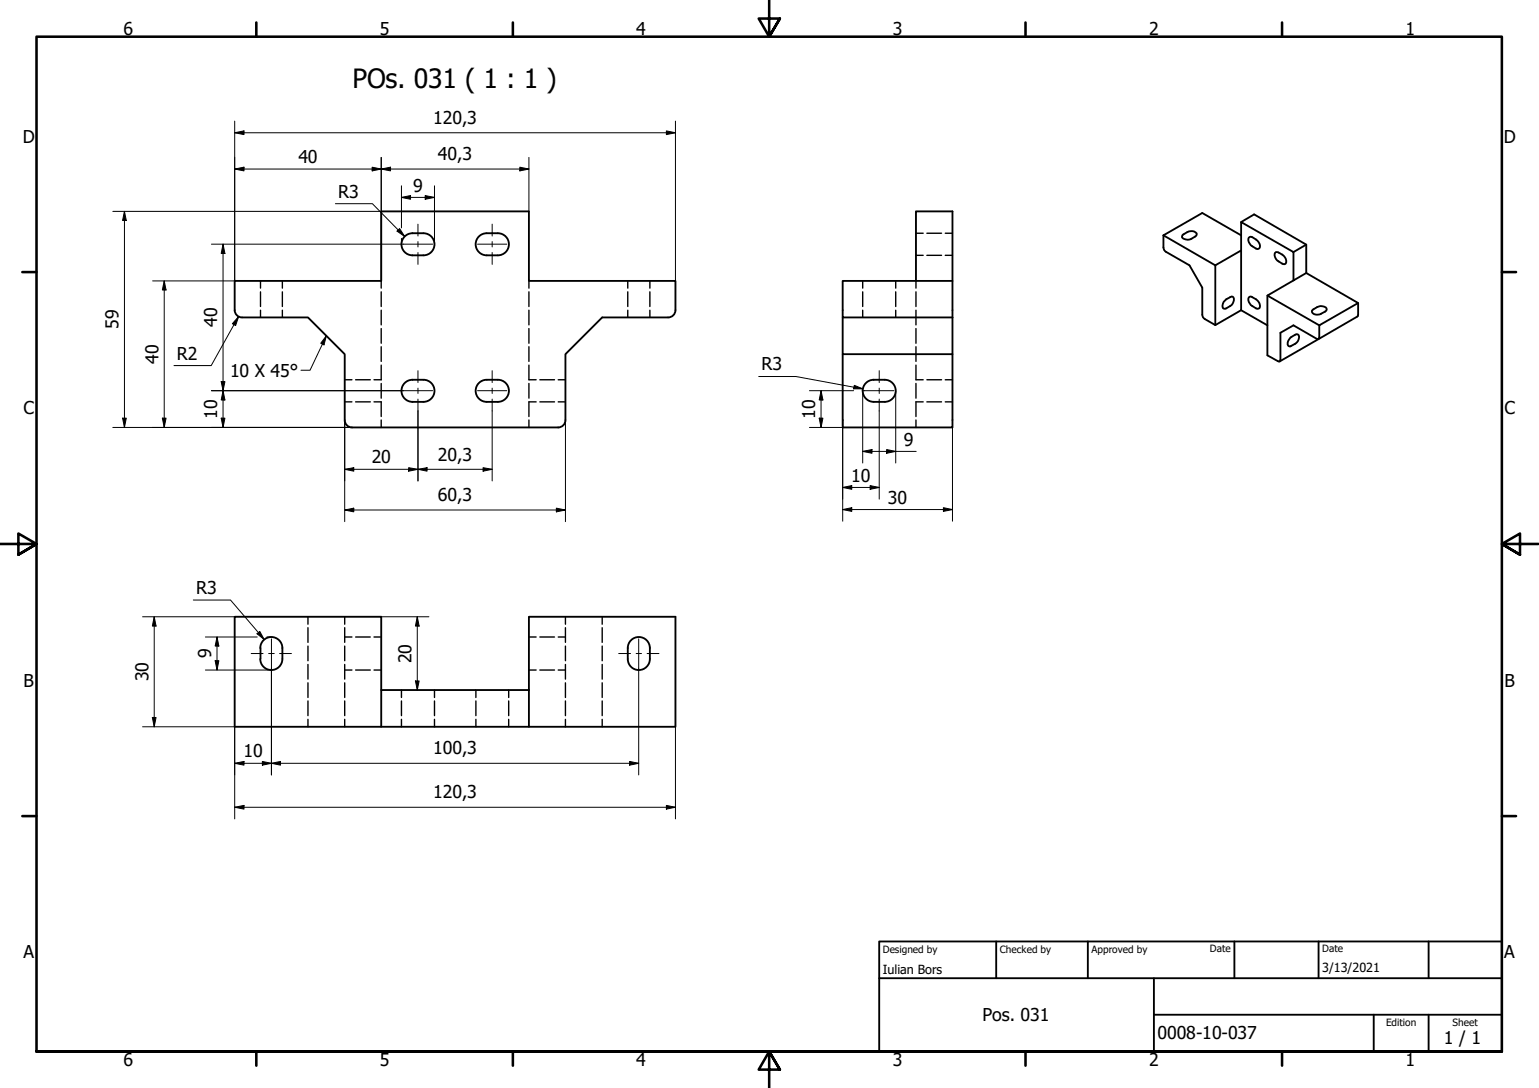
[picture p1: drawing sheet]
<svg xmlns="http://www.w3.org/2000/svg" width="420mm" height="297mm" viewBox="0 0 420 297" stroke-linecap="round" stroke-linejoin="round" font-family="sans-serif">
<!-- layer: Hidden (ISO) -->
<g fill="none" stroke="#000" stroke-width=".38">
<path d="M71.1 76.7v2M71.1 79.7v4M77.1 76.7v2M77.1 79.7v4M104.1 76.7v2M104.1 79.7v4M144.4 76.7v2M144.4 79.7v4M171.4 76.7v2M171.4 79.7v4M177.4 76.7v2M177.4 79.7v4"/>
<path d="M235.5 76.7v2M235.5 79.7v4M244.5 76.7v2M244.5 79.7v4M250.1 76.7v2M250.1 79.7v4M250.1 63.7h1.9M250.1 69.7h1.9M253 63.7h4M253 69.7h4M258.1 63.7h1.9M258.1 69.7h1.9"/>
<path d="M71.1 84.7v2M77.1 84.7v2M104.1 99.7v4h-2M104.1 84.7v4M104.1 89.7v4M104.1 94.7v4M144.4 99.7v4h2M144.4 84.7v4M144.4 89.7v4M144.4 94.7v4M171.4 84.7v2M177.4 84.7v2"/>
<path d="M235.5 84.7v2M244.5 84.7v2M250.1 99.7v4h1.9M250.1 84.7v4M250.1 89.7v4M250.1 94.7v4M94.1 109.7h2M94.1 103.7h2M97.1 109.7h4M97.1 103.7h4M102.1 109.7h2v4M104.1 104.7v4"/>
<path d="M104.1 114.7v2M144.4 104.7v4M144.4 114.7v2M146.4 109.7h-2v4M147.4 109.7h4M147.4 103.7h4M152.4 109.7h2M152.4 103.7h2M250.1 104.7v4M250.1 114.7v2M252 109.7h-1.9v4M253 109.7h4"/>
<path d="M253 103.7h4M258.1 109.7h1.9M258.1 103.7h1.9M84.1 168.4v2M84.1 171.4v4M84.1 176.4v4M94.1 173.9h2M94.1 168.4v2M94.1 171.4v4M94.1 176.4v4M97.1 173.9h4M102.1 173.9h2"/>
<path d="M144.4 173.9h2M147.4 173.9h4M152.4 173.9h2M154.4 168.4v2M154.4 171.4v4M154.4 176.4v4M164.4 168.4v2M164.4 171.4v4M164.4 176.4v4M84.1 181.4v4M84.1 186.4v4M84.1 191.4v4"/>
<path d="M84.1 196.4v2M94.1 182.9h2M94.1 181.4v4M94.1 186.4v4M94.1 191.4v4M94.1 196.4v2M97.1 182.9h4M102.1 182.9h2M109.6 188.4v2M109.6 191.4v4M109.6 196.4v2M118.6 188.4v2"/>
<path d="M118.6 191.4v4M118.6 196.4v2M129.9 188.4v2M129.9 191.4v4M129.9 196.4v2M138.9 188.4v2M138.9 191.4v4M138.9 196.4v2M144.4 182.9h2M147.4 182.9h4M152.4 182.9h2M154.4 181.4v4"/>
<path d="M154.4 186.4v4M154.4 191.4v4M154.4 196.4v2M164.4 181.4v4M164.4 186.4v4M164.4 191.4v4M164.4 196.4v2"/>
</g>
<!-- layer: Visible (ISO) -->
<g fill="none" stroke="#000" stroke-width=".51">
<path d="M115.6 63.7a5.8 5.8 0 0 0-4.9 .6 3 3 0 0 0-.9 3.4 3 3 0 0 0 2.8 2h3M115.6 63.7a3 3 0 0 1 3 3 3 3 0 0 1-3 3M130.5 64.8a3 3 0 0 1 2.4-1.1 5.9 5.9 0 0 1 4.9 .6 3 3 0 0 1 1 3.4 3 3 0 0 1-2.9 2 5.9 5.9 0 0 1-4.9-.7 3 3 0 0 1-.5-4.2zM250.1 76.7v-19h9.9v29M260 76.7h-29.9v10h29.9M317.6 64.2v3.3l.2 .7 .5 .6 6.4 3.6 3.5 6.1v7.4l.5 1 3.1 1.9 7-4.1M317.6 64.2l14.2 8.2M317.6 64.2l10.6-6 10.6 6M322.8 64.2a2.66 2.66 0 0 1 3.9-.5v.4a2.65 2.65 0 0 1-4 .7zM331.8 72.4l7-4v16.3M331.8 72.4v16.4M338.8 60.6l3.6-2.1 14.2 8.3v7.7l14.2 8.2v3.3l-.2 .4-21.2 12.3"/>
<path d="M338.8 68.4v-7.8l14.3 8.2v7.8l3.5-2.1M340.9 64.9l.3-.2a2.92 2.92 0 0 1 2.8 2.7 .69 .69 0 0 1-1.1 .5 2.6 2.6 0 0 1-2-3zM348.1 69l.3-.2a2.72 2.72 0 0 1 2.6 3.1l-.2 .2a2.72 2.72 0 0 1-2.7-3.1zM353.1 76.6l-7.1 4.1 14.2 8.1M356.6 66.8l-3.5 2M64.1 84.7v-8h40v-19h40.3v19h40v8M64.1 84.7a2 2 0 0 0 2 2M66.1 86.7h18l10 10v18M182.4 86.7h-18l-10 10v18M184.4 84.7a2 2 0 0 1-2 2M230.1 86.7v10h29.9M260 86.7v30h-29.9v-20"/>
<path d="M334.1 82.4l.4-.4a3.1 3.1 0 0 1 2-1 1.69 1.69 0 0 1-.6 2.6l-1.4 .7h-.4a1.29 1.29 0 0 1 0-1.9zM338.8 84.7l7.2 4.1M340.9 81.2l.3-.2a2.72 2.72 0 0 1 2.7 3.1l-.3 .2a2.63 2.63 0 0 1-2.7-3.1zM346 80.7v16.3l3.1 1.7h.3l.2-.5v-7.3l3.5-2.1 6.4 3.7 .5 .1 .2-.5v-3.3l10.6-6.1M352.2 92.3a2.51 2.51 0 0 1 2.1-1 1.69 1.69 0 0 1-.7 2.5l-1.4 .8-.3-.1a1.52 1.52 0 0 1 .3-2.2zM358.3 84.7a2.61 2.61 0 0 1 3.8-.5l.1 .3a2.65 2.65 0 0 1-4 .8zM94.1 114.7a2 2 0 0 0 2 2h56.3M115.6 103.7a5.8 5.8 0 0 0-4.9 .6 3 3 0 0 0-.9 3.4 3 3 0 0 0 2.8 2h3M115.6 103.7a3 3 0 0 1 3 3 3 3 0 0 1-3 3M130.5 104.8a3 3 0 0 1 2.4-1.1 5.9 5.9 0 0 1 4.9 .6 3 3 0 0 1 1 3.4 3 3 0 0 1-2.9 2 5.9 5.9 0 0 1-4.9-.6 3 3 0 0 1-.5-4.3zM154.4 114.7a2 2 0 0 1-2 2M238.5 103.7a5.9 5.9 0 0 1 4.9 .6 3 3 0 0 1 1 3.4 3 3 0 0 1-2.9 2h-3"/>
<path d="M238.5 103.7a3 3 0 0 0-3 3 3 3 0 0 0 3 3M71.1 176.9a3 3 0 0 1 3-3 3 3 0 0 1 3 3 5.9 5.9 0 0 1-.7 4.9 3 3 0 0 1-3.3 1 3 3 0 0 1-2-2.9M71.1 176.9v3M172 175a3 3 0 0 1 3.4-.9 3 3 0 0 1 2 2.8 5.9 5.9 0 0 1-.6 4.9 3 3 0 0 1-3.4 1 3 3 0 0 1-2-2.9 5.9 5.9 0 0 1 .6-4.9zM104.1 188.4v-20h-40v30h120.3v-30h-40v20M104.1 198.4v-10h40.3v10"/>
</g>
<!-- layer: Border (ISO) -->
<g fill="none" stroke="#000" stroke-width=".7">
<path d="M70 6.1v3.9M140 6.1v3.9M210 0v10l-2.9-4.9h5.8l-2.9 4.9 2.9-4.9M280 6.1v3.9M350 6.1v3.9M6.1 74.3h3.9M410 74.3h3.9M0 148.5h10l-5-2.8v5.7l5-2.9-5 2.9M420 148.5h-10l5-2.8v5.7l-5-2.9 5 2.9M6.1 222.8h3.9M410 222.8h3.9M10 287.1v-277.1h400v277.1h-400h400"/>
<path d="M70 287.1v3.8M140 287.1v3.8M212.9 292l-2.9-4.9 2.9 4.9h-5.8l2.9-4.9v9.9M280 287.1v3.8M350 287.1v3.8"/>
</g>
<!-- layer: Title (ISO) -->
<path d="M240 257h170v30.1h-170zM272 257v10.1M297 257v10.1M337 257v10.1M360 257v10.1M390 257v10.1M240 267.1h170M315 277h95M315 267.1v20M375 277v10.1M390 277v10.1" fill="none" stroke="#000" stroke-width=".51"/>
<!-- layer: Dimension (ISO) -->
<g fill="none" stroke="#000" stroke-width=".27">
<path d="M64.1 36.2l2.5-.5v1.1zM64.1 33.1v43.6h-22.4M64.1 36.2h120.3M181.9 35.7l2.5 .5-2.5 .6zM184.4 33.1v43.6M30.8 57.7h73.3M34 57.7l.5 2.5h-1zM34 57.7v59M64.1 46.2l2.5-.6v1.1zM64.1 46.2h80.3M91.6 55.6h10.1l8.8 9M101.6 45.6l2.5 .6-2.5 .5z"/>
<path d="M104.1 46.2l2.5-.6v1.1zM104.1 43v33.7M109.6 53.9l2.5-.5v1zM109.6 53.9h9M109.6 50.7v11.5M116.1 53.4l2.5 .5-2.5 .5zM118.6 50.7v16M141.9 45.6l2.5 .6-2.5 .5zM144.4 43v14.7M44.8 76.7l.5 2.5h-1zM44.8 76.7v40M57.7 66.7h52.4"/>
<path d="M60.9 66.7l.5 2.5h-1zM60.9 66.7v50M109.1 62.4l1.4 2.2-2.1-1.5zM109.6 65.1v1.6M65.2 86.4l-.9 2.5-.9-.5zM65.2 86.4l-7.5 13.4h-10.2M30.8 116.7h73.3M33.5 114.2h1l-.5 2.5zM44.3 114.2h1l-.5 2.5zM57.7 106.7h52.4M60.4 114.2h1l-.5 2.5zM60.4 104.2h1l-.5 2.5z"/>
<path d="M60.9 106.7l.5 2.5h-1zM94.1 114.7v27.7M114.1 112.2v19.1M134.4 112.2v19.1M154.4 114.7v27.7M207.1 102.8h10.2l18.3 3.4M221 116.7h9.1M221 106.7h12M223.6 114.2h1.1l-.5 2.5zM224.2 106.7l.5 2.5h-1.1zM224.2 106.7v10M230.1 114.7v27.6"/>
<path d="M233.2 105.2l2.4 1h-2.6zM235.4 106.7h.6M235.5 106.7v19.7M240 112.2v24.1M244.5 106.7v19.7M260 114.7v27.6M94.1 128.1l2.5-.4v.9zM94.1 139.2l2.5-.5v1zM94.1 128.1h40.3M94.1 139.2h60.3M111.6 127.7l2.5 .4-2.5 .5zM114.1 128.1l2.5-.4v.9z"/>
<path d="M131.9 127.7l2.5 .4-2.5 .5zM151.9 138.7l2.5 .5-2.5 .5zM230.1 133.1l2.4-.5v1zM230.1 139.1l2.4-.5v1zM230.1 133.1h9.9M230.1 139.1h29.9M235.5 123.2l2.6-.5v1zM235.5 123.2h14.6M237.6 132.6l2.4 .5-2.4 .5zM242.1 122.7l2.4 .5-2.4 .5zM257.6 138.6l2.4 .5-2.4 .5zM38.9 168.4h25.2"/>
<path d="M42.1 168.4l.5 2.5h-1zM42.1 168.4v30M52.8 163.8h10.1l9.2 10.8M56.1 173.9h14.1M59.2 173.9l.6 2.5h-1.1zM59.2 173.9v9M70.2 173l.7-.6 1.2 2.2zM72.8 173.9h1.3M104.1 168.4h13M113.9 168.4l.5 2.5h-1zM113.9 168.4v20M38.9 198.4h25.2v25.2"/>
<path d="M41.6 195.9h1l-.5 2.5zM56.1 182.9h18M58.7 180.4h1.1l-.6 2.5zM74.1 182.4v29.2M113.4 185.9h1l-.5 2.5zM174.4 182.4v29.2M184.4 198.4v25.2M64.1 208.4l2.5-.5v1zM64.1 208.4h110.3M71.6 207.9l2.5 .5-2.5 .5zM74.1 208.4l2.5-.5v1zM171.9 207.9l2.5 .5-2.5 .5z"/>
<path d="M181.9 219.9l2.5 .5-2.5 .5zM64.1 220.4l2.5-.5v1zM64.1 220.4h120.3"/>
</g>
<g fill="#000">
<path d="M64.1 36.2l2.5-.5v1.1z" fill-rule="evenodd"/>
<path d="M181.9 35.7l2.5 .5-2.5 .6z" fill-rule="evenodd"/>
<path d="M64.1 46.2l2.5-.6v1.1z" fill-rule="evenodd"/>
<path d="M101.6 45.6l2.5 .6-2.5 .5z" fill-rule="evenodd"/>
<path d="M104.1 46.2l2.5-.6v1.1z" fill-rule="evenodd"/>
<path d="M109.6 53.9l2.5-.5v1z" fill-rule="evenodd"/>
<path d="M116.1 53.4l2.5 .5-2.5 .5z" fill-rule="evenodd"/>
<path d="M141.9 45.6l2.5 .6-2.5 .5z" fill-rule="evenodd"/>
<path d="M34 57.7l.5 2.5h-1z" fill-rule="evenodd"/>
<path d="M44.8 76.7l.5 2.5h-1z" fill-rule="evenodd"/>
<path d="M60.9 66.7l.5 2.5h-1z" fill-rule="evenodd"/>
<path d="M109.1 62.4l1.4 2.2-2.1-1.5z" fill-rule="evenodd"/>
<path d="M65.2 86.4l-.9 2.5-.9-.5z" fill-rule="evenodd"/>
<path d="M33.5 114.2h1l-.5 2.5z" fill-rule="evenodd"/>
<path d="M44.3 114.2h1l-.5 2.5z" fill-rule="evenodd"/>
<path d="M60.4 114.2h1l-.5 2.5z" fill-rule="evenodd"/>
<path d="M60.4 104.2h1l-.5 2.5z" fill-rule="evenodd"/>
<path d="M60.9 106.7l.5 2.5h-1z" fill-rule="evenodd"/>
<path d="M223.6 114.2h1.1l-.5 2.5z" fill-rule="evenodd"/>
<path d="M224.2 106.7l.5 2.5h-1.1z" fill-rule="evenodd"/>
<path d="M233.2 105.2l2.4 1h-2.6z" fill-rule="evenodd"/>
<path d="M94.1 128.1l2.5-.4v.9z" fill-rule="evenodd"/>
<path d="M94.1 139.2l2.5-.5v1z" fill-rule="evenodd"/>
<path d="M111.6 127.7l2.5 .4-2.5 .5z" fill-rule="evenodd"/>
<path d="M114.1 128.1l2.5-.4v.9z" fill-rule="evenodd"/>
<path d="M131.9 127.7l2.5 .4-2.5 .5z" fill-rule="evenodd"/>
<path d="M151.9 138.7l2.5 .5-2.5 .5z" fill-rule="evenodd"/>
<path d="M230.1 133.1l2.4-.5v1z" fill-rule="evenodd"/>
<path d="M230.1 139.1l2.4-.5v1z" fill-rule="evenodd"/>
<path d="M237.6 132.6l2.4 .5-2.4 .5z" fill-rule="evenodd"/>
<path d="M235.5 123.2l2.6-.5v1z" fill-rule="evenodd"/>
<path d="M242.1 122.7l2.4 .5-2.4 .5z" fill-rule="evenodd"/>
<path d="M257.6 138.6l2.4 .5-2.4 .5z" fill-rule="evenodd"/>
<path d="M42.1 168.4l.5 2.5h-1z" fill-rule="evenodd"/>
<path d="M59.2 173.9l.6 2.5h-1.1z" fill-rule="evenodd"/>
<path d="M70.2 173l.7-.6 1.2 2.2z" fill-rule="evenodd"/>
<path d="M113.9 168.4l.5 2.5h-1z" fill-rule="evenodd"/>
<path d="M41.6 195.9h1l-.5 2.5z" fill-rule="evenodd"/>
<path d="M58.7 180.4h1.1l-.6 2.5z" fill-rule="evenodd"/>
<path d="M113.4 185.9h1l-.5 2.5z" fill-rule="evenodd"/>
<path d="M64.1 220.4l2.5-.5v1z" fill-rule="evenodd"/>
<path d="M64.1 208.4l2.5-.5v1z" fill-rule="evenodd"/>
<path d="M71.6 207.9l2.5 .5-2.5 .5z" fill-rule="evenodd"/>
<path d="M74.1 208.4l2.5-.5v1z" fill-rule="evenodd"/>
<path d="M171.9 207.9l2.5 .5-2.5 .5z" fill-rule="evenodd"/>
<path d="M181.9 219.9l2.5 .5-2.5 .5z" fill-rule="evenodd"/>
</g>
<!-- layer: Centerline (ISO) -->
<g fill="none" stroke="#000" stroke-width=".27">
<path d="M110.1 66.7h8M114.1 61.2v3.2M114.1 66v1.4M114.1 68.9v3.3M130.4 66.7h8M134.4 61.2v3.2M134.4 66v1.4M134.4 68.9v3.3M110.1 106.7h8M114.1 101.2v3.2M114.1 106v1.4M114.1 109v3.2"/>
<path d="M130.4 106.7h8M134.4 101.2v3.2M134.4 106v1.4M134.4 109v3.2M236 106.7h8M240 101.2v3.2M240 106v1.4M240 109v3.2M68.6 178.4h3.2M73.3 178.4h1.6M74.1 174.4v8M76.3 178.4h3.3"/>
<path d="M168.9 178.4h3.2M173.7 178.4h1.4M174.4 174.4v8M176.7 178.4h3.2"/>
</g>
<!-- layer: Symbol (ISO) -->
<path d="M89.1 91.7l-.6 2.5-.9-.5zM89.1 91.7l-4.5 9.4h-2.4" fill="none" stroke="#000" stroke-width=".27"/>
<path d="M89.1 91.7l-.6 2.5-.9-.5z" fill-rule="evenodd" fill="#000"/>
<text font-size="7.2" x="96.3" y="24">POs. 031 ( 1 : 1 )</text>
<g font-size="4.8">
<text x="33.7" y="9.6">6</text>
<text x="103.7" y="9.6">5</text>
<text x="173.7" y="9.6">4</text>
<text x="243.7" y="9.6">3</text>
<text x="313.7" y="9.6">2</text>
<text x="383.7" y="9.6">1</text>
<text x="118.2" y="33.8">120,3</text>
<text x="6.2" y="38.9">D</text>
<text x="410.5" y="38.9">D</text>
<text x="81.5" y="44.5">40</text>
<text x="119.6" y="43.7">40,3</text>
<text x="112.8" y="52.3">9</text>
<text x="92.3" y="54">R3</text>
<text x="32.4" y="89.8" transform="rotate(-90 32.4 89.8)">59</text>
<text x="59.3" y="89.3" transform="rotate(-90 59.3 89.3)">40</text>
<text x="43.2" y="99.3" transform="rotate(-90 43.2 99.3)">40</text>
<text x="48.3" y="98.3">R2</text>
<text x="207.9" y="101.1">R3</text>
<text x="62.8" y="102.8">10 X 45°</text>
<text x="6.4" y="113.1">C</text>
<text x="410.7" y="113.1">C</text>
<text x="59.3" y="114.3" transform="rotate(-90 59.3 114.3)">10</text>
<text x="222.6" y="114.3" transform="rotate(-90 222.6 114.3)">10</text>
<text x="119.6" y="125.8">20,3</text>
<text x="246.8" y="121.7">9</text>
<text x="101.5" y="126.5">20</text>
<text x="232.4" y="131.5">10</text>
<text x="119.6" y="136.8">60,3</text>
<text x="242.4" y="137.5">30</text>
<text x="53.5" y="162.2">R3</text>
<text x="57.7" y="179.7" transform="rotate(-90 57.7 179.7)">9</text>
<text x="112.3" y="181" transform="rotate(-90 112.3 181)">20</text>
<text x="6.4" y="187.4">B</text>
<text x="40.5" y="186" transform="rotate(-90 40.5 186)">30</text>
<text x="410.7" y="187.4">B</text>
<text x="66.5" y="206.8">10</text>
<text x="118.2" y="206">100,3</text>
<text x="118.2" y="218">120,3</text>
<text x="6.4" y="261.7">A</text>
<text x="410.7" y="261.7">A</text>
<text x="268.2" y="278.8">Pos. 031</text>
<text x="316" y="283.8">0008-10-037</text>
<text x="394.2" y="285">1 / 1</text>
<text x="33.7" y="290.9">6</text>
<text x="103.7" y="290.9">5</text>
<text x="173.7" y="290.9">4</text>
<text x="243.7" y="290.9">3</text>
<text x="313.7" y="290.9">2</text>
<text x="383.7" y="290.9">1</text>
</g>
<g font-size="3.4">
<text x="241" y="266">Iulian Bors</text>
<text x="361" y="265.5">3/13/2021</text>
</g>
<g font-size="2.7">
<text x="241" y="260.1">Designed by</text>
<text x="273" y="260.1">Checked by</text>
<text x="298" y="260.1">Approved by</text>
<text x="330.3" y="260">Date</text>
<text x="361" y="260">Date</text>
<text x="378.4" y="280.1">Edition</text>
<text x="396.6" y="280.1">Sheet</text>
</g>
</svg>
